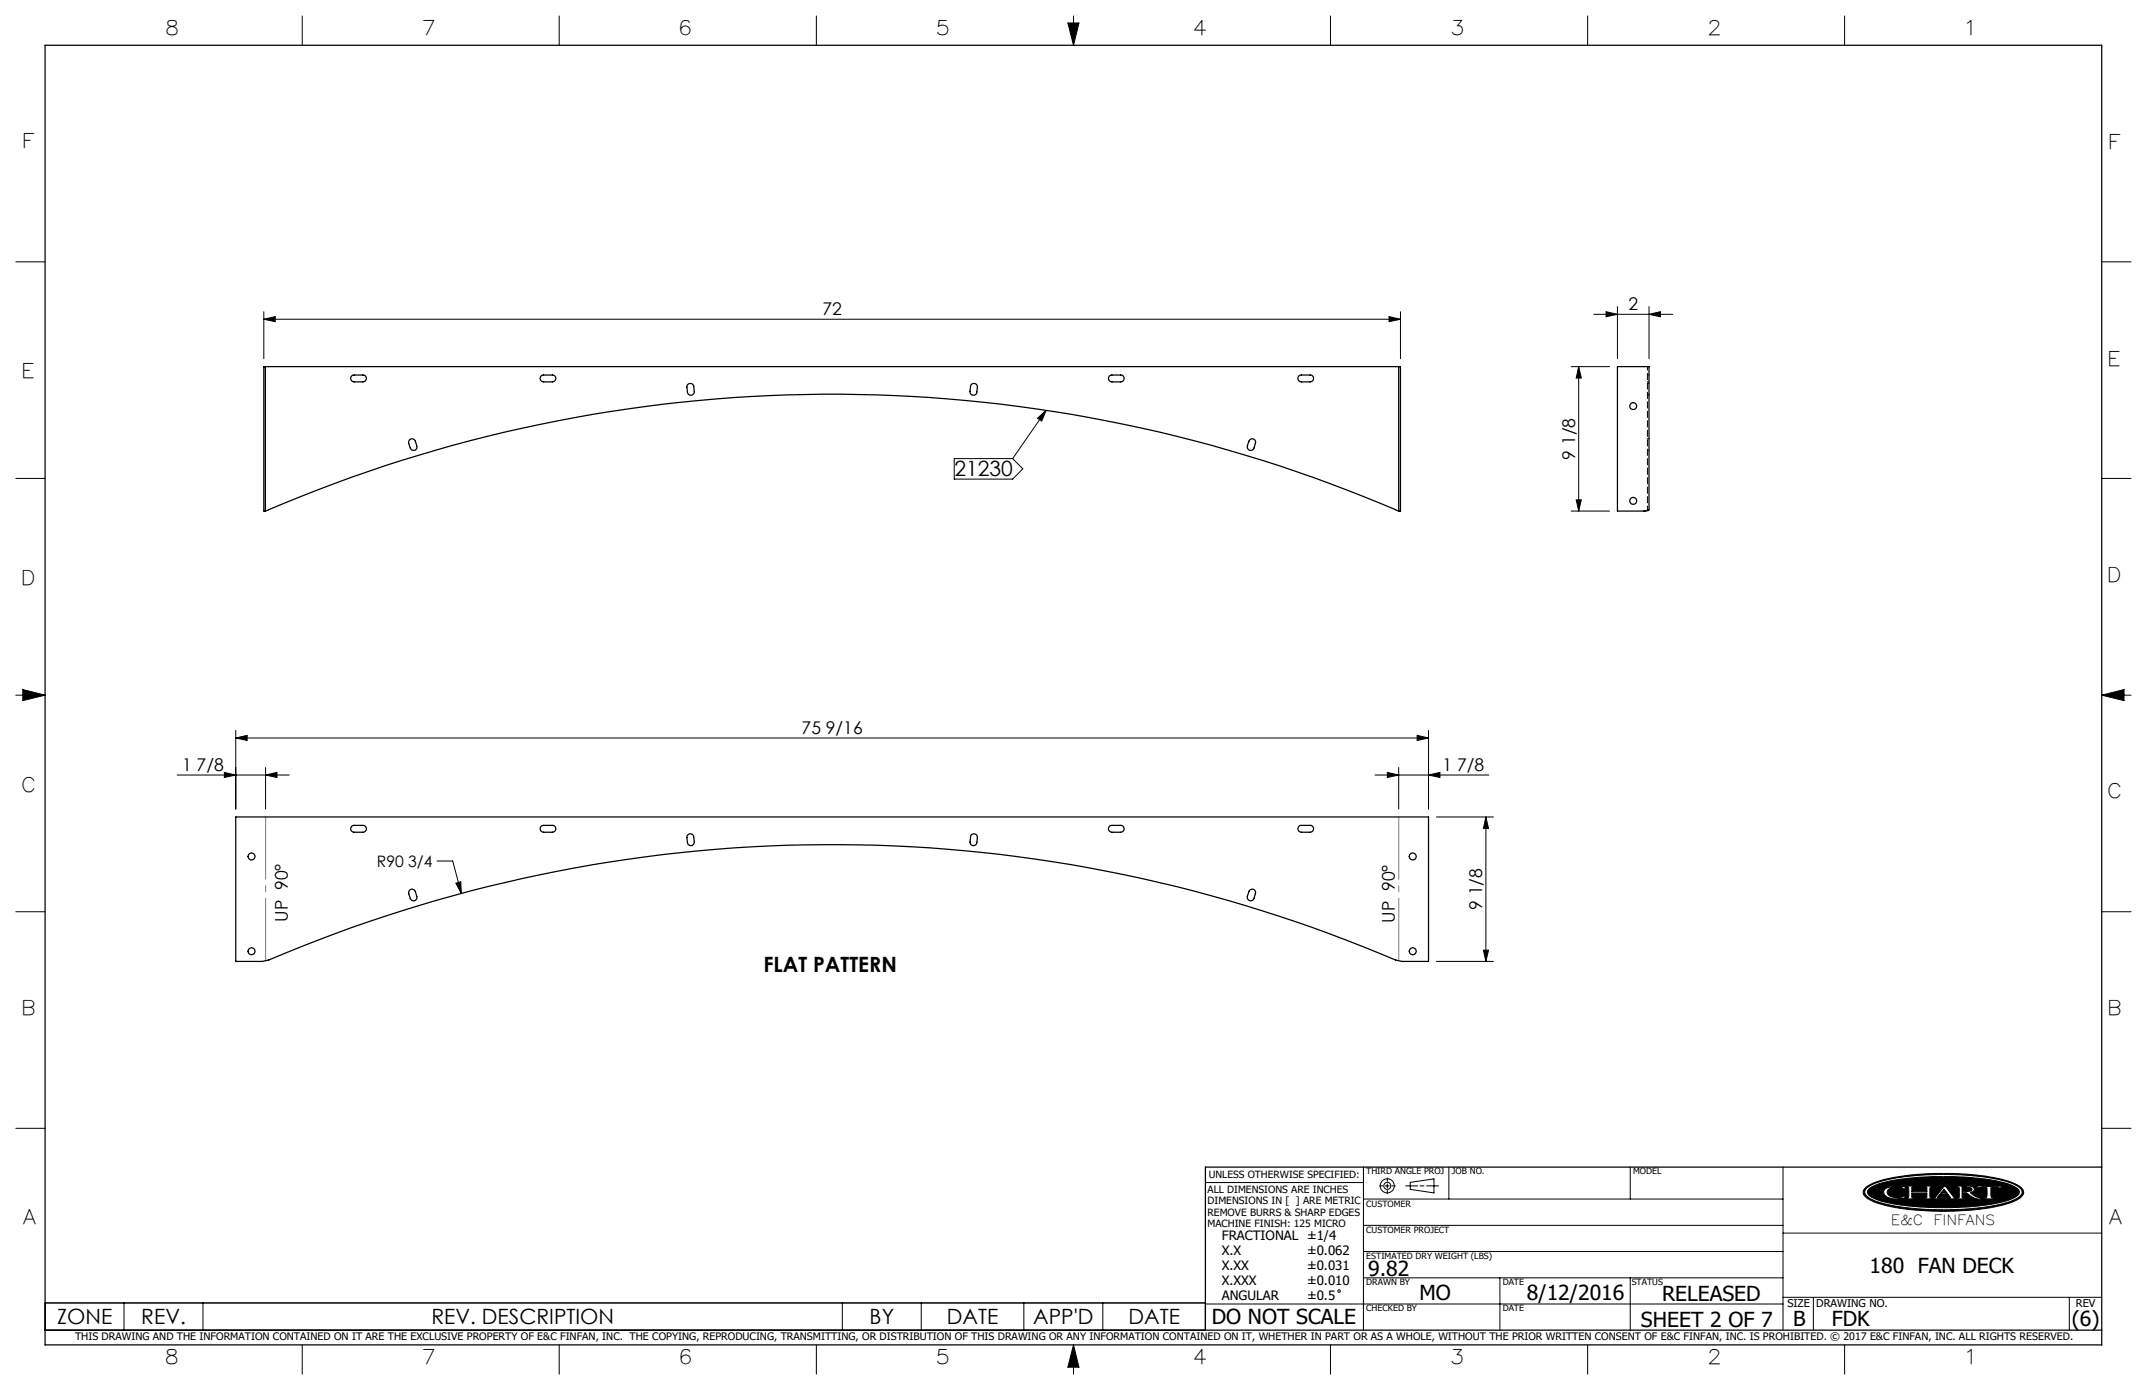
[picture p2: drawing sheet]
<svg xmlns="http://www.w3.org/2000/svg" width="432mm" height="279mm" viewBox="0 0 432 279" stroke-linecap="round" stroke-linejoin="round" font-family="sans-serif">
<g fill="none" stroke="#000" stroke-width=".2">
<path d="M60.8 3.2v5.9M112.5 3.2v5.9M164.2 3.2v5.9M214.8 4.6h2.2l-1.1 4.5zM215.9 3.2v5.9M267.6 3.2v5.9M319.3 3.2v5.9M371 3.2v5.9M3.2 52.6h5.9M422.7 52.6h5.9M53.1 64.2l2.3-.6v1.1zM53.1 62.7v9.4"/>
<path d="M53.1 64.2h228.6M279.4 63.6l2.3 .6-2.3 .5zM281.7 62.7v9.4M316 73.7h7.7M317.5 73.7v29M317.5 73.7l.5 2.3h-1zM320.5 63.2h15.9M323 62.7l2.3 .5-2.3 .5zM325.3 61.6v10.5M331.6 63.2l2.3-.5v1zM331.6 61.6v10.5M3.2 96.2h5.9"/>
<path d="M191.9 92.2h11.8l2 2-2 2.1h-11.8zM208.7 84.1l1.7-1.6-.9 2.1zM210.4 82.5l-6.7 9.7M422.7 96.2h5.9M316 102.7h7.7M317 100.5h1l-.5 2.2zM3.2 139.7h5.9M4.6 138.6l4.5 1.1-4.5 1.1zM422.7 139.7h5.9M422.7 139.7l4.5-1.1v2.2zM35.6 155.8h22.6M45.1 155.3l2.3 .5-2.3 .5z"/>
<path d="M47.4 148.3l2.3-.5v1zM47.4 146.8v15.8M47.4 148.3h239.9M53.4 155.8l2.3-.5v1zM53.4 154.3v8.3M276.5 155.8h22.9M279 155.3l2.3 .5-2.3 .5zM281.3 154.3v8.3M285 147.8l2.3 .5-2.3 .5zM287.3 155.8l2.3-.5v1zM287.3 146.8v15.8M87.9 173.1h3.2l1.7 6.5"/>
<path d="M91.7 177.5l1-.3 .1 2.4zM288.9 164.2h11.5M298.8 164.2l.6 2.3h-1.1zM298.8 164.2v29.1M3.2 183.3h5.9M288.9 193.3h11.5M298.3 191h1.1l-.6 2.3zM422.7 183.3h5.9M3.2 226.8h5.9M242.4 237.7h31.8M274.2 234.6v32.8M277.4 238.4h.7"/>
<path d="M278.6 238.4h.8M279 236.8v.7M279 238v.8M279 239.3v.6M279.9 238.4h.7M282.7 238.4h2.4M283.6 237.7l4.8-.7v2.8l-4.8-.7zM285.6 238.4h.8M286.9 238.4h2.4M291.4 234.6v6.4M327.9 234.6v6.4M358.6 234.6v32.8"/>
<path d="M375.3 238.7a16.2 16.2 0 0 1 7.4-2.3 55.4 55.4 0 0 1 21.3 1.1l1.9 .8a1.36 1.36 0 0 1 1.1 1.1 1.36 1.36 0 0 1-.7 1.4 23 23 0 0 1-9.9 2.4l-.5 .1a53.3 53.3 0 0 1-18.2-1.4 4.1 4.1 0 0 1-3-2 1.17 1.17 0 0 1 .6-1.2zM375.4 238.9a12.3 12.3 0 0 1 6-2.1 59.4 59.4 0 0 1 22.1 .7 4.5 4.5 0 0 1 3.1 1.9 1.36 1.36 0 0 1-.9 1.5 27.8 27.8 0 0 1-10.4 2.1l-1.1 .1a48.8 48.8 0 0 1-17.3-1.8l-1.5-.9a.94 .94 0 0 1 0-1.5zM375.8 239a15.4 15.4 0 0 1 7.6-2.1l3.6-.3 3.3-.1a44.5 44.5 0 0 1 14.2 1.7l.8 .4a1.03 1.03 0 0 1 .8 1 1.03 1.03 0 0 1-.8 1 25.5 25.5 0 0 1-9.5 2l-5 .1a43.6 43.6 0 0 1-13.5-1.6l-1.3-.8a.79 .79 0 0 1-.2-1.3zM379 239.1a5 5 0 0 1 3.5-.6h.7l-.2 .6-.5-.4a3.4 3.4 0 0 0-2.8 .4l-.2 .5 .2 .5a3.1 3.1 0 0 0 2.8 .5l.4-.3h.3l-.2 .5-.7 .1a3.6 3.6 0 0 1-3.3-.8l-.2-.6zM383.5 238.4h1.6v.2l-.6 .1v.8h3v-.8l-.5-.1v-.2h1.5v.2l-.3 .1-.1 .4 .1 1.5v.1l.3 .1v.2h-1.5v-.2h.4l.1-.2v-.8h-3v.8l.1 .2h.5v.2h-1.6v-.2l.3-.1 .1-.1v-1.5v-.4l-.4-.1zM391 239l.6 .9h-1.3zM391 238.4h.3l1.7 2.3 .5 .1v.2h-1.6v-.2l.4-.1-.5-.6h-1.7l-.5 .7h.6v.2h-1.5v-.2l.5-.1zM393.6 238.4h2.3l.9 .2 .3 .4-.2 .5-.7 .2 1.2 .9 1.1 .2v.2a4.2 4.2 0 0 1-2.9-1.1l-1-.1v.9l.6 .1v.2h-1.6v-.2h.3l.2-.2v-1.8l-.5-.2zM394.6 238.6h.9l.9 .2 .2 .3-.2 .3-1.8 .1zM397.9 238.3l1 .2 3.7-.1-.3 .5h-.2l-.1-.2h-1.6l.1 1.9 .6 .2v.2h-2.2v-.2l.7-.2v-1.8l-1.6-.1-.2 .2h-.3zM402.1 238.9h.1M422.7 226.8h5.9"/>
<path d="M274.2 256.9h84.4M274.2 251.6h84.4M274.2 246.3h84.4M274.2 241h84.4M301.7 256.9v10.5M327.9 256.9v10.5M358.6 247.9h64.1M9.1 261.9h233.3v5.5h-233.3zM24.9 261.9v5.5M40.8 261.9v5.5M60.8 270.3v5.9M112.5 270.3v5.9"/>
<path d="M164.2 270.3v5.9M169.4 261.9v5.5M185.3 261.9v5.5M205.9 261.9v5.5M215.9 270.3v5.9M215.9 270.3l1.1 4.5h-2.2zM221.8 261.9v5.5M242.4 262.1h116.2M267.6 270.3v5.9M319.3 270.3v5.9M358.6 260.8h64.1M364.7 260.8v6.6"/>
<path d="M371 270.3v5.9M416.2 260.8v6.6"/>
<circle cx="279" cy="238.4" r=".71"/>
<circle cx="279" cy="238.4" r="1.41"/>
<circle cx="269.3" cy="259.5" r=".25"/>
</g>
<g fill="none" stroke="#000" stroke-width=".25">
<path d="M9.1 9.1h413.6v261.2h-413.6zM53.4 73.7h227.9M53.4 73.7h-.3v29h.3M53.4 73.7v29M70.7 75.6l.3-.2h2a.69 .69 0 0 1 .7 .7 .69 .69 0 0 1-.7 .7h-1.8a.71 .71 0 0 1-.6-.5 .71 .71 0 0 1 .1-.7zM108.8 75.6l.3-.2h2a.69 .69 0 0 1 .7 .7 .69 .69 0 0 1-.7 .7h-1.8a.71 .71 0 0 1-.6-.5 .71 .71 0 0 1 .1-.7zM138.4 77.2a.7 .7 0 0 1 1.1 .5l.1 1a.69 .69 0 0 1-.6 .7 .69 .69 0 0 1-.7-.6l-.2-1.2zM195.3 77.4a.7 .7 0 0 1 .8-.3 .7 .7 0 0 1 .5 .7l-.1 1a.69 .69 0 0 1-.8 .6 .69 .69 0 0 1-.6-.7zM223.1 75.6l.3-.2h2a.69 .69 0 0 1 .7 .7 .69 .69 0 0 1-.7 .7h-1.8a.71 .71 0 0 1-.6-.5 .71 .71 0 0 1 .1-.7zM261.2 75.6l.3-.2h2a.69 .69 0 0 1 .7 .7 .69 .69 0 0 1-.7 .7h-1.8a.71 .71 0 0 1-.6-.5 .71 .71 0 0 1 .1-.7zM281.3 73.7h.4v29h-.4M281.3 73.7v29"/>
<path d="M325.3 73.7h6.3v28.7l-.2 .3h-6.1zM82.4 88.4a.71 .71 0 0 1 1.1 .3l.3 .9a.69 .69 0 0 1-.4 .9 .69 .69 0 0 1-.9-.4l-.3-1zM251.4 88.4a.68 .68 0 0 1 .8-.1 .68 .68 0 0 1 .3 .8l-.3 1a.7 .7 0 0 1-.9 .4 .7 .7 0 0 1-.4-.9zM53.4 102.7a288.4 288.4 0 0 1 227.9 0M330.7 102.7h.1M47.4 164.2h239.9v29.1h-5.4l-1.2-.3a288.5 288.5 0 0 0-226.7 0l-1.2 .3h-5.4zM70.7 166.1l.3-.2h2a.69 .69 0 0 1 .7 .7 .69 .69 0 0 1-.7 .7h-1.8a.71 .71 0 0 1-.6-.5 .71 .71 0 0 1 .1-.7zM82.4 179a.68 .68 0 0 1 1.1 .2l.3 1a.69 .69 0 0 1-.4 .8 .69 .69 0 0 1-.9-.4l-.3-1zM108.8 166.1l.3-.2h2a.69 .69 0 0 1 .7 .7 .69 .69 0 0 1-.7 .7h-1.8a.71 .71 0 0 1-.6-.5 .71 .71 0 0 1 .1-.7zM138.3 167.9a.7 .7 0 0 1 .7-.3 .7 .7 0 0 1 .5 .6l.1 1a.69 .69 0 0 1-.6 .8 .69 .69 0 0 1-.7-.7l-.2-1.1zM195.4 167.7a.7 .7 0 0 1 .8 0 .7 .7 0 0 1 .4 .6l-.1 1a.69 .69 0 0 1-.8 .7 .69 .69 0 0 1-.6-.8l.1-1.1zM223.1 166.1l.3-.2h2a.69 .69 0 0 1 .7 .7 .69 .69 0 0 1-.7 .7h-1.8a.71 .71 0 0 1-.6-.5 .71 .71 0 0 1 .1-.7z"/>
<path d="M251.4 178.9a.68 .68 0 0 1 .8-.1 .68 .68 0 0 1 .3 .8l-.3 1a.7 .7 0 0 1-.9 .4 .7 .7 0 0 1-.4-.8zM261.2 166.1l.3-.2h2a.69 .69 0 0 1 .7 .7 .69 .69 0 0 1-.7 .7h-1.8a.71 .71 0 0 1-.6-.5 .71 .71 0 0 1 .1-.7zM422.7 234.6h-180.3v32.8M9.1 267.4h413.6"/>
<circle cx="328.5" cy="81.6" r=".7"/>
<circle cx="328.5" cy="100.7" r=".7"/>
<circle cx="50.6" cy="172.2" r=".7"/>
<circle cx="284.1" cy="172.2" r=".7"/>
<circle cx="50.6" cy="191.2" r=".7"/>
<circle cx="284.1" cy="191.2" r=".7"/>
</g>
<g fill="#000">
<path d="M383.5 238.4v.2h.3l.1 .2v1.8l-.1 .1-.3 .1v.2h1.6v-.2h-.5l-.1-.2v-.8h3v.9l-.5 .1v.2h1.5v-.2l-.3-.1-.1-.2v-1.6l.1-.3h.3v-.2h-1.5v.2l.5 .1v.8h-3v-.8l.6-.1v-.2zM391 238.4l-1.8 2.3-.5 .1v.2h1.5v-.2h-.6l.5-.7h1.7l.5 .6-.4 .1v.2h1.6v-.2l-.5-.1-1.7-2.3zM393.6 238.4v.2l.5 .2v1.8l-.2 .2h-.3v.2h1.6v-.2l-.6-.1v-.9l1 .1a3.7 3.7 0 0 0 2.9 1.1v-.2a3.4 3.4 0 0 1-2.3-1.1 .68 .68 0 0 0 .8-.2 .68 .68 0 0 0 0-.8l-.7-.3zM397.9 238.3l-.4 .6h.3l.2-.2 1.6 .1v1.8l-.2 .2h-.5v.2h2.2v-.2h-.5l-.2-.3v-1.7l1.6-.1 .1 .2h.2l.3-.5-4 .1zM375.8 239a13.3 13.3 0 0 1 6.5-2l2.7-.3 3.8-.2 7.5 .2a24.3 24.3 0 0 1 9.1 2 1.01 1.01 0 0 1 .7 .9 1.01 1.01 0 0 1-.7 1 21.9 21.9 0 0 1-8.6 1.9l-3.9 .2h-4.1l-3.8-.2a21.2 21.2 0 0 1-8.8-2l-.4-.3-.2-.5zM379.1 239a1.04 1.04 0 0 0 .7 1.7 7 7 0 0 0 3.2 .1l.2-.5h-.3l-.5 .4a2.56 2.56 0 0 1-2.8-.8 1.28 1.28 0 0 1 1.4-1.3h.2a1.49 1.49 0 0 1 1.4 .2l.4 .3 .2-.6h-.6a4.7 4.7 0 0 0-3.5 .5zM375.3 238.7a17.5 17.5 0 0 1 7.8-2.4l5.1-.4h4.8a34.5 34.5 0 0 1 12.5 2.2l.4 .2a1.36 1.36 0 0 1 .9 2 9.1 9.1 0 0 1-5.1 2.2l-.4 .1a58.1 58.1 0 0 1-23.1-.6 5.6 5.6 0 0 1-3.4-1.9v-.8zM375.3 238.9a1.14 1.14 0 0 0 .6 1.9 24 24 0 0 0 9.3 2.1l4.6 .3 3.7-.1a33.7 33.7 0 0 0 11.9-2.1l.4-.2a1.19 1.19 0 0 0 .9-1.2 1.19 1.19 0 0 0-.9-1.1 21.6 21.6 0 0 0-8.8-2.1l-5.1-.3-4.7 .1a30.2 30.2 0 0 0-11.1 2.1z" fill-rule="evenodd"/>
<path d="M215.9 270.3l-1.1 4.5h2.2zM214.8 4.6h2.2l-1.1 4.5zM4.6 138.6l4.5 1.1-4.5 1.1zM422.7 139.7l4.5-1.1v2.2zM391 239l-.7 .9h1.3zM394.6 238.6v.9l1.7-.1a.38 .38 0 0 0 .3-.4 .38 .38 0 0 0-.5-.3z" fill-rule="evenodd"/>
</g>
<path d="M53.4 164.2v28.9M281.3 164.2v28.9" fill="none" stroke="#808080" stroke-width=".2" stroke-dasharray="15.2 1.3 1.3 1.3" stroke-dashoffset="2.7"/>
<g fill="#000">
<path d="M208.7 84.1l1.7-1.6-.9 2.1zM91.7 177.5l1-.3 .1 2.4z"/>
<path d="M279.4 63.6l2.3 .6-2.3 .5zM53.1 64.2l2.3-.6v1.1zM331.6 63.2l2.3-.5v1zM323 62.7l2.3 .5-2.3 .5z"/>
<path d="M317.5 73.7l.5 2.3h-1zM317 100.5h1l-.5 2.2z"/>
<path d="M279 155.3l2.3 .5-2.3 .5zM287.3 155.8l2.3-.5v1z"/>
<path d="M285 147.8l2.3 .5-2.3 .5zM47.4 148.3l2.3-.5v1zM53.4 155.8l2.3-.5v1zM45.1 155.3l2.3 .5-2.3 .5z"/>
<path d="M298.8 164.2l.6 2.3h-1.1zM298.3 191h1.1l-.6 2.3z"/>
</g>
<path d="M331.3 79.4h.4M331.7 76.7h-.4M331.7 75.4h-.4M331.7 79.2h-.4M331.7 77.1h-.4M331.3 90.5h.4M331.7 88.2h-.4M330.7 102.7h.1M331.3 102.4h.4" fill="none" stroke="#000" stroke-width=".2" stroke-dasharray="1.3 .6"/>
<path d="M331.3 73.7v28.7" fill="none" stroke="#000" stroke-width=".2" stroke-dasharray="1.3 .6" stroke-dashoffset=".5"/>
<path d="M331.3 102.4l-.2 .2-.4 .1" fill="none" stroke="#000" stroke-width=".2" stroke-dasharray="1.3 .6" stroke-dashoffset=".4"/>
<g font-size="4.2">
<text x="191.9" y="95.7">21230</text>
<text x="153.6" y="195.3">FLAT PATTERN</text>
<text x="275.2" y="256.5">9.82</text>
<text x="376" y="255.9">180 FAN DECK</text>
<text x="285.5" y="261.4">MO</text>
<text x="307.1" y="261.3">8/12/2016</text>
<text x="334.3" y="261.6">RELEASED</text>
<text x="11.5" y="266.2">ZONE</text>
<text x="28.4" y="266.2">REV.</text>
<text x="86.8" y="266.2">REV. DESCRIPTION</text>
<text x="174.9" y="266.2">BY</text>
<text x="190.4" y="266.2">DATE</text>
<text x="207.8" y="266.2">APP'D</text>
<text x="227" y="266.2">DATE</text>
<text x="243.7" y="266.1">DO NOT SCALE</text>
<text x="330" y="266.7">SHEET 2 OF 7</text>
<text x="360.6" y="266.5">B</text>
<text x="368.4" y="266.6">FDK</text>
<text x="416.7" y="266.5">(6)</text>
</g>
<g font-size="4">
<text x="33.6" y="7.1">8</text>
<text x="85.2" y="7.1">7</text>
<text x="137" y="7.1">6</text>
<text x="188.6" y="7.1">5</text>
<text x="240.3" y="7.1">4</text>
<text x="292.1" y="7.1">3</text>
<text x="343.8" y="7.1">2</text>
<text x="395.7" y="7.1">1</text>
<text x="4.9" y="29.8">F</text>
<text x="424.5" y="29.9">F</text>
<text x="4.8" y="76">E</text>
<text x="424.3" y="73.5">E</text>
<text x="4.7" y="117.7">D</text>
<text x="424.2" y="116.9">D</text>
<text x="4.7" y="159.3">C</text>
<text x="424.2" y="160.4">C</text>
<text x="4.8" y="204">B</text>
<text x="424.3" y="204">B</text>
<text x="4.8" y="246.1">A</text>
<text x="424.3" y="246">A</text>
<text x="33.6" y="274.3">8</text>
<text x="85.2" y="274.3">7</text>
<text x="137" y="274.3">6</text>
<text x="188.6" y="274.3">5</text>
<text x="240.3" y="274.3">4</text>
<text x="292.1" y="274.3">3</text>
<text x="343.8" y="274.3">2</text>
<text x="395.8" y="274.3">1</text>
</g>
<g font-size="3.5">
<text x="165.4" y="63.4">72</text>
<text x="327.5" y="62.4">2</text>
<text x="316.8" y="92.4" transform="rotate(-90 316.8 92.4)">9 1/8</text>
<text x="161.2" y="147.6">75 9/16</text>
<text x="36.6" y="155">1 7/8</text>
<text x="290.1" y="155">1 7/8</text>
<text x="57.9" y="185.2" transform="rotate(-90 57.9 185.2)">UP 90°</text>
<text x="280.5" y="185.5" transform="rotate(-90 280.5 185.5)">UP 90°</text>
<text x="298.1" y="182.9" transform="rotate(-90 298.1 182.9)">9 1/8</text>
</g>
<text font-size="3.2" x="75.8" y="174.3">R90 3/4</text>
<g font-size="2.8">
<text x="380.3" y="246.2">E&amp;C</text>
<text x="388.9" y="246.2">FINFANS</text>
</g>
<g font-size="2.6">
<text x="245.7" y="249.3">FRACTIONAL ±1/4</text>
<text x="245.7" y="252.3">X.X</text>
<text x="245.7" y="255.3">X.XX</text>
<text x="262.9" y="252.3">±0.062</text>
<text x="262.9" y="255.3">±0.031</text>
<text x="245.7" y="258.3">X.XXX</text>
<text x="245.7" y="261.3">ANGULAR</text>
<text x="262.9" y="258.3">±0.010</text>
<text x="262.9" y="261.3">±0.5</text>
</g>
<g font-size="2.2">
<text x="359.5" y="262.8">SIZE</text>
<text x="365.3" y="262.7">DRAWING NO.</text>
<text x="417.5" y="262.8">REV</text>
</g>
<text font-size="2.1" x="15.1" y="269.4">THIS DRAWING AND THE INFORMATION CONTAINED ON IT ARE THE EXCLUSIVE PROPERTY OF E&amp;C FINFAN, INC. THE COPYING, REPRODUCING, TRANSMITTING, OR DISTRIBUTION OF THIS DRAWING OR ANY INFORMATION CONTAINED ON IT, WHETHER IN PART OR AS A WHOLE, WITHOUT THE PRIOR WRITTEN CONSENT OF E&amp;C FINFAN, INC. IS PROHIBITED. © 2017 E&amp;C FINFAN, INC. ALL RIGHTS RESERVED.</text>
<g font-size="2">
<text x="242.9" y="239.8">ALL DIMENSIONS ARE INCHES</text>
<text x="243.1" y="236.8">UNLESS OTHERWISE SPECIFIED:</text>
<text x="242.9" y="242.1">DIMENSIONS IN [ ] ARE METRIC</text>
<text x="242.9" y="244.4">REMOVE BURRS &amp; SHARP EDGES</text>
<text x="242.9" y="246.7">MACHINE FINISH: 125 MICRO</text>
</g>
<g font-size="1.7">
<text x="274.8" y="236.1">THIRD ANGLE PROJ</text>
<text x="292" y="236.1">JOB NO.</text>
<text x="328.5" y="236.1">MODEL</text>
<text x="274.8" y="242.5">CUSTOMER</text>
<text x="274.8" y="247.8">CUSTOMER PROJECT</text>
<text x="274.8" y="253.1">ESTIMATED DRY WEIGHT (LBS)</text>
<text x="274.8" y="258.3">DRAWN BY</text>
<text x="274.8" y="263.6">CHECKED BY</text>
<text x="302.2" y="263.6">DATE</text>
<text x="302.2" y="258.3">DATE</text>
<text x="328.2" y="258.3">STATUS</text>
</g>
</svg>
